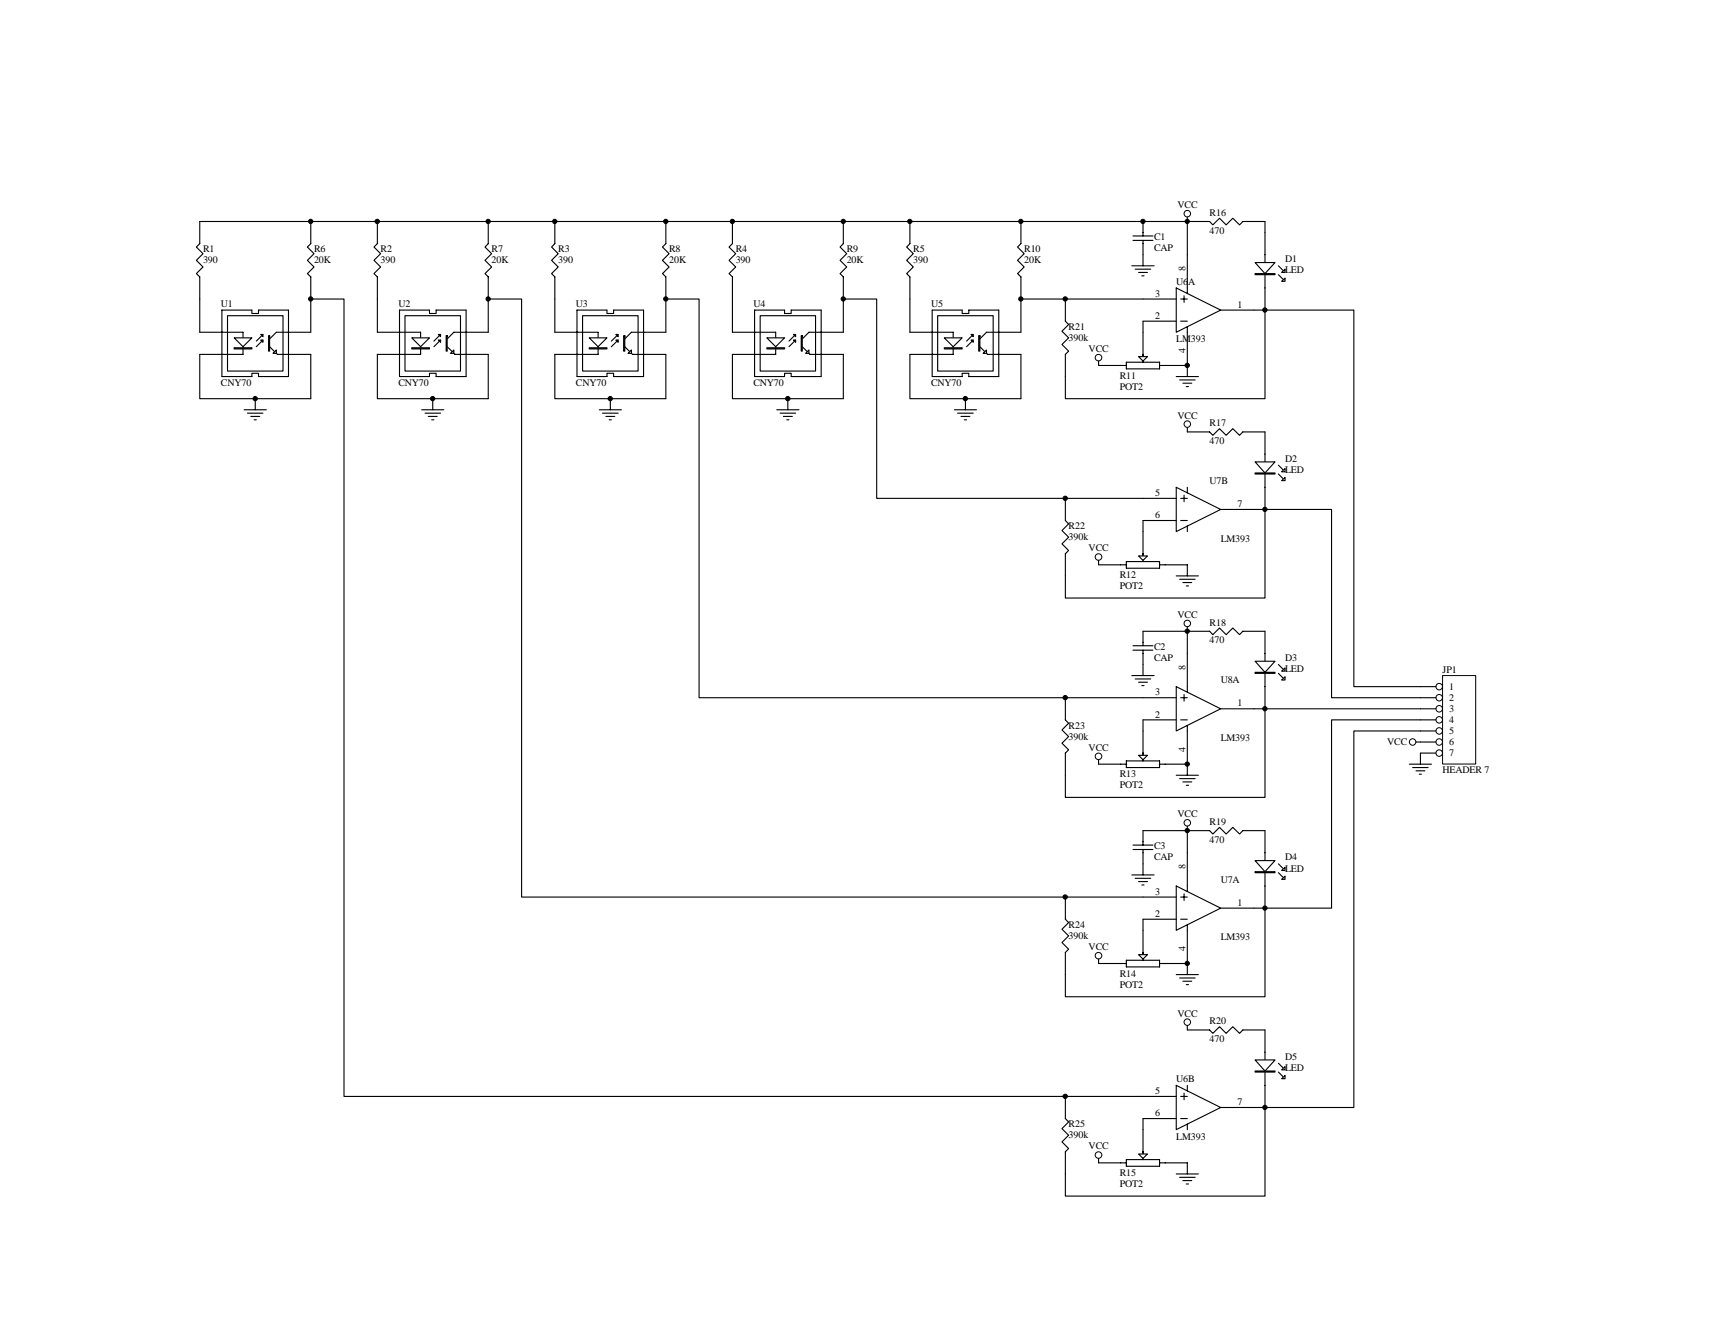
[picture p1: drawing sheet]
<svg xmlns="http://www.w3.org/2000/svg" width="279mm" height="216mm" viewBox="0 0 279 216" stroke-linecap="round" stroke-linejoin="round" font-family="sans-serif">
<g fill="none" stroke="#000" stroke-width=".18">
<path d="M32.4 36h133.4v3.6l-.5 .5 1.1 1.1-1.1 1.1 1.1 1.1-1.1 1 .5 .6v9M90.1 36v3.6l-.5 .5 1.1 1.1-1.1 1.1 1.1 1.1-1.1 1 .5 .6v3.6M108.2 36v3.6l-.6 .5 1.1 1.1-1.1 1.1 1.1 1.1-1.1 1 .6 .6v3.6M119 36v3.6l-.6 .5 1.1 1.1-1.1 1.1 1.1 1.1-1.1 1 .6 .6v3.6M137 36v3.6l-.5 .5 1 1.1-1 1.1 1 1.1-1 1 .5 .6v9M147.8 36v3.6l-.5 .5 1.1 1.1-1.1 1.1 1.1 1.1-1.1 1 .5 .6v3.6M184 39.1h3.3M184 38.3h3.3M185.7 38.3v-2.3h7.2v11.7M185.7 39.1v4.1M90.1 57.6v7.2h18.1M119 57.6v7.2h18"/>
<path d="M147.8 57.6v7.2h18M178.5 59.4h4.5M183 58.8h5.4v1.1h-5.4zM183.9 43.2h3.6M184.4 43.7h2.5M185 44.3h1.4M185.5 44.8h.3M185.7 48.6h5.4M185.7 52.2h5.4M185.7 54v4.8M188.4 59.4h4.5M191.1 46.8l7.2 3.6-7.2 3.6z"/>
<path d="M191.8 48.6h1.1M191.8 52.2h1.1M192.3 48v1.1M192.9 53.1v8.1M198.3 50.4h5.4M97.3 66.6h3.6M97.9 67.1h2.5M98.4 67.6h1.5M99 68.2h.3M99.1 64.8v1.8M126.2 66.6h3.6M126.7 67.1h2.5"/>
<path d="M127.3 67.6h1.4M127.8 68.2h.4M128 64.8v1.8M155 66.6h3.6M155.6 67.1h2.5M156.1 67.6h1.4M156.7 68.2h.3M156.8 64.8v1.8M191.1 79.2l7.2 3.6-7.2 3.6zM191.1 61.2h3.6M191.6 61.7h2.5M192.2 62.3h1.4"/>
<path d="M192.7 62.8h.4M192.9 79.2v.9M185.7 81h5.4M185.7 84.6h5.4M191.8 81h1.1M191.8 84.6h1.1M192.3 80.4v1.1M192.9 85.5v.9M198.3 82.8h5.4M183.9 109.7h3.6M184 105.6h3.3M184 104.9h3.3"/>
<path d="M184.4 110.3h2.5M185 110.8h1.4M185.5 111.4h.3M185.7 104.9v-2.3h7.2v9.9M185.7 113.3h5.4M185.7 116.9h5.4M185.7 105.6v4.1M191.1 111.5l7.2 3.6-7.2 3.6zM191.8 113.3h1.1M191.8 116.9h1.1M192.3 112.8v1.1M192.9 117.9v6.2"/>
<path d="M198.3 115.1h5.4"/>
</g>
<path d="M185 57.9h1.4l-.7 .8z" fill="#fff" stroke="#000" stroke-width=".18"/>
<path d="M165.8 36h19.9M165.8 48.6h19.9M178.5 58.7v.7M185.7 52.2v1.8M205.5 70.2v12.6M207.7 77l.7 .7M207.7 75.6l.7 .7M192.9 101.8v.8" fill="none" stroke="#000" stroke-width=".18"/>
<g fill="none" stroke="#000" stroke-width=".16">
<circle cx="178.4" cy="58.1" r=".54"/>
<circle cx="192.9" cy="101.3" r=".53"/>
</g>
<g fill="#fff" stroke="#000" stroke-width=".18">
<path d="M203.9 75h3.2l-1.6 1.8z"/>
<path d="M208.2 78.1l.5-.5v.5z"/>
<path d="M208.2 76.6l.5-.5v.5z"/>
<path d="M203.9 76.8h3.2v.2h-3.2z" fill-rule="evenodd"/>
</g>
<path d="M205.5 37.8v12.6M207.7 44.6l.7 .7M207.7 43.2l.7 .7" fill="none" stroke="#000" stroke-width=".18"/>
<g fill="#fff" stroke="#000" stroke-width=".18">
<path d="M203.9 42.7h3.2l-1.6 1.7z"/>
<path d="M208.2 45.7l.5-.5v.5z"/>
<path d="M208.2 44.3l.5-.6v.6z"/>
<path d="M203.9 44.4h3.2v.2h-3.2z" fill-rule="evenodd"/>
</g>
<path d="M205.5 102.6v12.5M207.7 109.4l.7 .7M207.7 107.9l.7 .8" fill="none" stroke="#000" stroke-width=".18"/>
<g fill="#fff" stroke="#000" stroke-width=".18">
<path d="M203.9 107.4h3.2l-1.6 1.8z"/>
<path d="M208.2 110.5l.5-.6v.6z"/>
<path d="M208.2 109l.5-.5v.5z"/>
<path d="M203.9 109.2h3.2v.2h-3.2z" fill-rule="evenodd"/>
</g>
<g fill="none" stroke="#000" stroke-width=".18">
<path d="M192.9 35.3v.7h3.6l.5 .5 1.1-1 1.1 1 1.1-1 1.1 1 .5-.5h3.6M90.1 54h7.1v3.6h-7.1M98.6 50.4h-4.9v10.8M100.4 55.2l-1.1 1.1M100.4 54.3l-1.1 1.1M101.5 56.3l1.2 1.3h5.5M104.5 50.4v10.8M108.2 48.6h5.4v64.7h72.1M108.2 54h-5.6l-1.1 1.1M137 48.6h5.4v32.4h43.3M203.7 50.4h16.2v61.1h10.8M192.9 69.4v.8h3.6l.5 .5 1.1-1.1 1.1 1.1 1.1-1.1 1.1 1.1 .5-.5h3.6"/>
<path d="M192.9 102.6h3.6l.5 .5 1.1-1.1 1.1 1.1 1.1-1.1 1.1 1.1 .5-.5h3.6M228.9 124.1h3.6M229.5 124.7h2.5M230 125.2h1.5M230 120.5h.7M230.5 125.8h.4M230.7 122.3v1.8"/>
</g>
<g fill="none" stroke="#000" stroke-width=".16">
<circle cx="192.9" cy="34.7" r=".53"/>
<circle cx="192.9" cy="68.9" r=".53"/>
<circle cx="229.5" cy="120.5" r=".53"/>
</g>
<g fill="#fff" stroke="#000" stroke-width=".18">
<path d="M95.7 54.9h2.9l-1.4 1.4z"/>
<path d="M100 54.3h.4v.4z"/>
<path d="M100 55.2h.4v.4z"/>
<path d="M102.6 56.9v.5h-.6z"/>
<path d="M95.7 56.5h2.9v.2h-2.9z" fill-rule="evenodd"/>
<path d="M101.3 54.5v2.5h.2v-2.5z" fill-rule="evenodd"/>
</g>
<g fill="none" stroke="#000" stroke-width=".18">
<path d="M90.1 48.6v5.4M94.6 51.3h9.1v9h-9.1zM98.6 50.4v.5h1.1v-.5h4.8M108.2 48.6v5.4M108.2 57.6v7.2M119 54h7v3.6h-7M127.4 50.4h-4.8v10.8M129.2 55.2l-1 1.1M129.2 54.3l-1 1.1M130.3 56.3l1.3 1.3h5.4M133.4 50.4v10.8M137 54h-5.6l-1.1 1.1"/>
<path d="M93.7 61.2h4.9v-.6h1.1v.6h4.8"/>
</g>
<g fill="#fff" stroke="#000" stroke-width=".18">
<path d="M124.6 54.9h2.8l-1.4 1.4z"/>
<path d="M128.9 54.3h.3v.4z"/>
<path d="M128.9 55.2h.3v.4z"/>
<path d="M131.4 56.9v.5h-.5z"/>
<path d="M124.6 56.5h2.8v.2h-2.8z" fill-rule="evenodd"/>
<path d="M130.2 54.5v2.5h.1v-2.5z" fill-rule="evenodd"/>
</g>
<path d="M119 48.6v5.4M123.5 51.3h9v9h-9zM127.4 50.4v.5h1.1v-.5h4.9M137 57.6v7.2M147.8 54h7v3.6h-7M156.3 50.4h-4.9v10.8M158.1 55.2l-1.1 1.1M158.1 54.3l-1.1 1.1M159.2 56.3l1.2 1.3h5.4M162.2 50.4v10.8M165.8 54h-5.5l-1.1 1.1M122.6 61.2h4.8v-.6h1.1v.6h4.9" fill="none" stroke="#000" stroke-width=".18"/>
<g fill="#fff" stroke="#000" stroke-width=".18">
<path d="M153.4 54.9h2.9l-1.5 1.4z"/>
<path d="M157.7 54.3h.4v.4z"/>
<path d="M157.7 55.2h.4v.4z"/>
<path d="M160.3 56.9v.5h-.6z"/>
<path d="M153.4 56.5h2.9v.2h-2.9z" fill-rule="evenodd"/>
<path d="M159 54.5v2.5h.2v-2.5z" fill-rule="evenodd"/>
</g>
<g fill="none" stroke="#000" stroke-width=".18">
<path d="M61.3 36v3.6l-.6 .5 1.1 1.1-1.1 1.1 1.1 1.1-1.1 1 .6 .6v3.6M79.3 36v3.6l-.5 .5 1.1 1.1-1.1 1.1 1.1 1.1-1.1 1 .5 .6v3.6M61.3 54h7v3.6h-7v7.2h18M69.8 50.4h-4.9v10.8M71.6 55.2l-1.1 1.1M71.6 54.3l-1.1 1.1M72.6 56.3l1.3 1.3h5.4M75.7 50.4v10.8M79.3 54h-5.6l-1.1 1.1M147.8 48.6v5.4M152.3 51.3h9v9h-9zM156.3 50.4v.5h1.1v-.5h4.8"/>
<path d="M165.8 57.6v7.2M68.5 66.6h3.6M69 67.1h2.6M69.6 67.6h1.4M70.1 68.2h.4M70.3 64.8v1.8M151.4 61.2h4.9v-.6h1.1v.6h4.8"/>
</g>
<g fill="#fff" stroke="#000" stroke-width=".18">
<path d="M66.9 54.9h2.9l-1.5 1.4z"/>
<path d="M71.2 54.3h.4v.4z"/>
<path d="M71.2 55.2h.4v.4z"/>
<path d="M73.7 56.9v.5h-.5z"/>
<path d="M66.9 56.5h2.9v.2h-2.9z" fill-rule="evenodd"/>
<path d="M72.5 54.5v2.5h.1v-2.5z" fill-rule="evenodd"/>
</g>
<g fill="none" stroke="#000" stroke-width=".18">
<path d="M32.4 36v3.6l-.5 .5 1.1 1.1-1.1 1.1 1.1 1.1-1.1 1 .5 .6v3.6M50.5 36v3.6l-.6 .5 1.1 1.1-1.1 1.1 1.1 1.1-1.1 1 .6 .6v3.6M32.4 54h7.1v3.6h-7.1v7.2h18.1M40.9 50.4h-4.9v10.8M42.7 55.2l-1.1 1.1M42.7 54.3l-1.1 1.1M43.8 56.3l1.3 1.3h5.4M46.9 50.4v10.8M50.5 54h-5.6l-1.1 1.1M61.3 48.6v5.4M65.8 51.3h9v9h-9zM69.8 50.4v.5h1v-.5h4.9"/>
<path d="M79.3 48.6v5.4M79.3 57.6v7.2M39.7 66.6h3.6M40.2 67.1h2.5M40.7 67.6h1.5M41.3 68.2h.3M41.5 64.8v1.8M64.9 61.2h4.9v-.6h1v.6h4.9"/>
</g>
<g fill="#fff" stroke="#000" stroke-width=".18">
<path d="M38 54.9h2.9l-1.4 1.4z"/>
<path d="M42.4 54.3h.3v.4z"/>
<path d="M42.4 55.2h.3v.4z"/>
<path d="M44.3 57.4l.6-.5v.5z"/>
<path d="M38 56.5h2.9v.2h-2.9z" fill-rule="evenodd"/>
<path d="M43.6 54.5v2.5h.2v-2.5z" fill-rule="evenodd"/>
</g>
<g fill="none" stroke="#000" stroke-width=".18">
<path d="M205.5 36v1.8M32.4 48.6v5.4M37 51.3h9v9h-9zM40.9 50.4v.5h1.1v-.5h4.9M50.5 48.6v5.4M50.5 57.6v7.2M36 61.2h4.9v-.6h1.1v.6h4.9M203.7 82.8h1.8M184 138h3.3M184 137.3h3.3M185.7 137.3v-2.4h7.2v9.9M185.7 138v4.1"/>
<path d="M183.9 142.1h3.6M184.4 142.7h2.5M185 143.2h1.4M185.5 143.8h.3M185.7 145.7h5.4M185.7 149.3h5.4M191.1 143.9l7.2 3.6-7.2 3.6zM191.8 145.7h1.1M191.8 149.3h1.1M192.3 145.2v1.1M192.9 150.2v6.3M198.3 147.5h5.4"/>
<path d="M185.7 178.1h5.4M191.1 176.3l7.2 3.6-7.2 3.6zM191.8 178.1h1.1M192.3 177.6v1.1M192.9 176.3v.9M198.3 179.9h5.4M205.5 167.3v12.6M207.7 174.2l.7 .7M207.7 172.7l.7 .7M185.7 181.7h5.4M191.8 181.7h1.1M192.9 182.6v.9"/>
</g>
<g fill="#fff" stroke="#000" stroke-width=".18">
<path d="M203.9 172.2h3.2l-1.6 1.8z"/>
<path d="M208.2 175.2l.5-.5v.5z"/>
<path d="M208.2 173.8l.5-.5v.5z"/>
<path d="M203.9 174h3.2v.2h-3.2z" fill-rule="evenodd"/>
</g>
<path d="M205.5 134.9v12.6M207.7 141.8l.7 .7M207.7 140.3l.7 .8" fill="none" stroke="#000" stroke-width=".18"/>
<g fill="#fff" stroke="#000" stroke-width=".18">
<path d="M203.9 139.8h3.2l-1.6 1.8z"/>
<path d="M208.2 142.9l.5-.6v.6z"/>
<path d="M208.2 141.4l.5-.5v.5z"/>
<path d="M203.9 141.6h3.2v.2h-3.2z" fill-rule="evenodd"/>
</g>
<path d="M178.5 91.8h4.5M183 91.2h5.4v1.1h-5.4zM185.7 86.4v4.8M188.4 91.8h4.5v1.8M191.1 93.6h3.6M191.6 94.1h2.5M192.2 94.6h1.4M192.7 95.2h.4M192.9 134.2v.7h3.6l.5 .6 1.1-1.1 1.1 1.1 1.1-1.1 1.1 1.1 .5-.6h3.6M192.9 166.6v.7h3.6l.5 .6 1.1-1.1 1.1 1.1 1.1-1.1 1.1 1.1 .5-.6h3.6M203.7 179.9h1.8" fill="none" stroke="#000" stroke-width=".18"/>
<g fill="none" stroke="#000" stroke-width=".16">
<circle cx="192.9" cy="133.7" r=".53"/>
<circle cx="192.9" cy="166.1" r=".53"/>
</g>
<path d="M185 90.3h1.4l-.7 .7z" fill="#fff" stroke="#000" stroke-width=".18"/>
<path d="M178.5 91v.8M185.7 84.6v1.8M185.7 118.7v4.9M178.5 124.1h4.5M183 123.6h5.4v1.1h-5.4zM188.4 124.1h4.5v1.8M191.1 125.9h3.6M191.6 126.5h2.5M192.2 127h1.4M192.7 127.6h.4" fill="none" stroke="#000" stroke-width=".18"/>
<circle cx="178.4" cy="90.5" r=".54" fill="none" stroke="#000" stroke-width=".16"/>
<path d="M185 122.7h1.4l-.7 .7z" fill="#fff" stroke="#000" stroke-width=".18"/>
<path d="M185.7 116.9v1.8M178.5 123.4v.7M178.5 156.5h4.5M183 156h5.4v1.1h-5.4zM185.7 151.1v4.9M188.4 156.5h4.5v1.8M191.1 158.3h3.6M191.6 158.9h2.5M192.2 159.4h1.4M192.7 160h.4" fill="none" stroke="#000" stroke-width=".18"/>
<circle cx="178.4" cy="122.9" r=".54" fill="none" stroke="#000" stroke-width=".16"/>
<path d="M185 155.1h1.4l-.7 .7z" fill="#fff" stroke="#000" stroke-width=".18"/>
<path d="M178.5 155.8v.7M185.7 149.3v1.8M178.5 188.9h4.5M183 188.4h5.4v1.1h-5.4zM185.7 183.5v4.9M188.4 188.9h4.5v1.8M191.1 190.7h3.6M191.6 191.3h2.5M192.2 191.8h1.4M192.7 192.3h.4" fill="none" stroke="#000" stroke-width=".18"/>
<circle cx="178.4" cy="155.3" r=".54" fill="none" stroke="#000" stroke-width=".16"/>
<path d="M185 187.5h1.4l-.7 .7z" fill="#fff" stroke="#000" stroke-width=".18"/>
<path d="M50.5 48.6h5.4v129.5h129.8M79.3 48.6h5.4v97.1h101M178.5 188.2v.7M185.7 181.7v1.8" fill="none" stroke="#000" stroke-width=".18"/>
<circle cx="178.4" cy="187.6" r=".54" fill="none" stroke="#000" stroke-width=".16"/>
<path d="M234.4 109.8h5.3v14.3h-5.3z" fill="#fff"/>
<g fill="none" stroke="#000" stroke-width=".16">
<path d="M234.3 109.7h5.4v14.4h-5.4z"/>
<circle cx="233.8" cy="111.5" r=".53"/>
<circle cx="233.8" cy="113.3" r=".53"/>
<circle cx="233.8" cy="116.9" r=".53"/>
<circle cx="233.8" cy="115.1" r=".53"/>
<circle cx="233.8" cy="118.7" r=".53"/>
<circle cx="233.8" cy="120.5" r=".53"/>
<circle cx="233.8" cy="122.3" r=".53"/>
</g>
<path d="M173.1 48.6v3.6l.5 .5-1.1 1.1 1.1 1.1-1.1 1.1 1.1 1-.5 .6v7.2h32.4v-14.4M173.1 81v3.6l.5 .5-1.1 1.1 1.1 1.1-1.1 1 1.1 1.1-.5 .6v7.2h32.4v-14.4h10.8v30.5h17M173.1 113.3v3.6l.5 .6-1.1 1.1 1.1 1.1-1.1 1 1.1 1.1-.5 .5v7.2h32.4v-14.4M203.7 115.1h29.6M230.7 111.5h2.6M233.3 116.9h-17v30.6h-12.6M233.3 118.7h-13.4v61.2h-14.4v14.4h-32.4v-7.2l.5-.5-1.1-1.1 1.1-1.1-1.1-1.1 1.1-1-.5-.6v-3.6M230.7 120.5h2.6M230.7 122.3h2.6M173.1 145.7v3.6l.5 .6-1.1 1.1 1.1 1-1.1 1.1 1.1 1.1-.5 .5v7.2h32.4v-14.4" fill="none" stroke="#000" stroke-width=".18"/>
<g fill="#000" stroke="#000" stroke-width=".16">
<circle cx="50.5" cy="36" r=".35"/>
<circle cx="61.3" cy="36" r=".36"/>
<circle cx="79.3" cy="36" r=".35"/>
<circle cx="90.1" cy="36" r=".35"/>
<circle cx="108.1" cy="36" r=".35"/>
<circle cx="119" cy="36" r=".35"/>
<circle cx="137" cy="36" r=".35"/>
<circle cx="147.8" cy="36" r=".35"/>
<circle cx="165.8" cy="36" r=".35"/>
<circle cx="185.7" cy="36" r=".35"/>
<circle cx="192.9" cy="36" r=".35"/>
<circle cx="50.5" cy="48.6" r=".35"/>
<circle cx="79.3" cy="48.6" r=".35"/>
<circle cx="108.1" cy="48.6" r=".35"/>
<circle cx="137" cy="48.6" r=".35"/>
<circle cx="165.8" cy="48.6" r=".35"/>
<circle cx="173" cy="48.6" r=".36"/>
<circle cx="192.9" cy="59.4" r=".35"/>
<circle cx="205.5" cy="50.4" r=".35"/>
<circle cx="41.5" cy="64.8" r=".35"/>
<circle cx="70.3" cy="64.8" r=".35"/>
<circle cx="99.1" cy="64.8" r=".35"/>
<circle cx="128" cy="64.8" r=".36"/>
<circle cx="156.8" cy="64.8" r=".35"/>
<circle cx="173" cy="80.9" r=".36"/>
<circle cx="205.5" cy="82.7" r=".35"/>
<circle cx="173" cy="113.3" r=".36"/>
<circle cx="192.9" cy="102.5" r=".35"/>
<circle cx="205.5" cy="115.1" r=".35"/>
<circle cx="192.9" cy="124.1" r=".35"/>
<circle cx="192.9" cy="134.9" r=".35"/>
<circle cx="173" cy="145.7" r=".36"/>
<circle cx="192.9" cy="156.5" r=".35"/>
<circle cx="205.5" cy="147.5" r=".35"/>
<circle cx="173" cy="178.1" r=".36"/>
<circle cx="205.5" cy="179.9" r=".35"/>
</g>
<g font-size="1.6">
<text x="191.3" y="33.8">VCC</text>
<text x="196.5" y="35.1">R16</text>
<text x="33" y="41">R1</text>
<text x="51" y="41">R6</text>
<text x="61.8" y="41">R2</text>
<text x="79.9" y="41">R7</text>
<text x="90.7" y="41">R3</text>
<text x="108.7" y="41">R8</text>
<text x="119.5" y="41">R4</text>
<text x="137.5" y="41">R9</text>
<text x="148.4" y="41">R5</text>
<text x="166.4" y="41">R10</text>
<text x="187.5" y="39">C1</text>
<text x="187.5" y="40.8">CAP</text>
<text x="196.5" y="38">470</text>
<text x="33" y="42.8">390</text>
<text x="51" y="42.8">20K</text>
<text x="61.8" y="42.8">390</text>
<text x="79.9" y="42.8">20K</text>
<text x="90.7" y="42.8">390</text>
<text x="108.7" y="42.8">20K</text>
<text x="119.5" y="42.8">390</text>
<text x="137.5" y="42.8">20K</text>
<text x="148.4" y="42.8">390</text>
<text x="166.4" y="42.8">20K</text>
<text x="191.1" y="46.2">U6A</text>
<text x="192.6" y="44.1" transform="rotate(-90 192.6 44.1)">8</text>
<text x="208.7" y="42.6">D1</text>
<text x="208.7" y="44.4">LED</text>
<text x="35.9" y="49.8">U1</text>
<text x="64.7" y="49.8">U2</text>
<text x="93.6" y="49.8">U3</text>
<text x="122.4" y="49.8">U4</text>
<text x="151.2" y="49.8">U5</text>
<text x="173.6" y="53.6">R21</text>
<text x="187.6" y="48.2">3</text>
<text x="187.6" y="51.8">2</text>
<text x="201" y="50">1</text>
<text x="173.6" y="55.4">390k</text>
<text x="176.8" y="57.2">VCC</text>
<text x="191.1" y="55.6">LM393</text>
<text x="192.6" y="57.4" transform="rotate(-90 192.6 57.4)">4</text>
<text x="35.9" y="62.8">CNY70</text>
<text x="64.7" y="62.8">CNY70</text>
<text x="93.6" y="62.8">CNY70</text>
<text x="122.4" y="62.8">CNY70</text>
<text x="151.2" y="62.8">CNY70</text>
<text x="181.9" y="61.5">R11</text>
<text x="181.9" y="63.3">POT2</text>
<text x="191.3" y="68">VCC</text>
<text x="196.5" y="69.3">R17</text>
<text x="196.5" y="72.1">470</text>
<text x="208.7" y="75">D2</text>
<text x="208.7" y="76.8">LED</text>
<text x="187.6" y="80.6">5</text>
<text x="196.5" y="78.6">U7B</text>
<text x="201" y="82.4">7</text>
<text x="173.6" y="86">R22</text>
<text x="173.6" y="87.8">390k</text>
<text x="176.8" y="89.6">VCC</text>
<text x="187.6" y="84.2">6</text>
<text x="198.3" y="88">LM393</text>
<text x="181.9" y="93.9">R12</text>
<text x="181.9" y="95.7">POT2</text>
<text x="191.3" y="100.4">VCC</text>
<text x="196.5" y="101.6">R18</text>
<text x="187.5" y="105.6">C2</text>
<text x="187.5" y="107.4">CAP</text>
<text x="196.5" y="104.5">470</text>
<text x="208.7" y="107.4">D3</text>
<text x="187.6" y="113">3</text>
<text x="192.6" y="108.9" transform="rotate(-90 192.6 108.9)">8</text>
<text x="198.3" y="111">U8A</text>
<text x="208.7" y="109.2">LED</text>
<text x="234.3" y="109.4">JP1</text>
<text x="235.4" y="112.1">1</text>
<text x="235.4" y="113.9">2</text>
<text x="173.6" y="118.4">R23</text>
<text x="187.6" y="116.6">2</text>
<text x="201" y="114.8">1</text>
<text x="235.4" y="115.7">3</text>
<text x="235.4" y="117.5">4</text>
<text x="235.4" y="119.3">5</text>
<text x="173.6" y="120.2">390k</text>
<text x="176.8" y="122">VCC</text>
<text x="192.6" y="122.2" transform="rotate(-90 192.6 122.2)">4</text>
<text x="198.3" y="120.4">LM393</text>
<text x="225.3" y="121.1">VCC</text>
<text x="234.3" y="125.6">HEADER 7</text>
<text x="235.4" y="121.1">6</text>
<text x="235.4" y="122.9">7</text>
<text x="181.9" y="126.3">R13</text>
<text x="181.9" y="128.1">POT2</text>
<text x="187.5" y="138">C3</text>
<text x="191.3" y="132.8">VCC</text>
<text x="196.5" y="134">R19</text>
<text x="196.5" y="136.9">470</text>
<text x="187.5" y="139.8">CAP</text>
<text x="192.6" y="141.2" transform="rotate(-90 192.6 141.2)">8</text>
<text x="198.3" y="143.4">U7A</text>
<text x="208.7" y="139.8">D4</text>
<text x="208.7" y="141.6">LED</text>
<text x="187.6" y="145.4">3</text>
<text x="187.6" y="148.9">2</text>
<text x="201" y="147.2">1</text>
<text x="173.6" y="150.7">R24</text>
<text x="173.6" y="152.5">390k</text>
<text x="176.8" y="154.3">VCC</text>
<text x="192.6" y="154.6" transform="rotate(-90 192.6 154.6)">4</text>
<text x="198.3" y="152.7">LM393</text>
<text x="181.9" y="158.7">R14</text>
<text x="181.9" y="160.5">POT2</text>
<text x="191.3" y="165.1">VCC</text>
<text x="196.5" y="166.4">R20</text>
<text x="196.5" y="169.3">470</text>
<text x="208.7" y="172.2">D5</text>
<text x="208.7" y="174">LED</text>
<text x="187.6" y="177.7">5</text>
<text x="191.1" y="175.8">U6B</text>
<text x="201" y="179.5">7</text>
<text x="173.6" y="183.1">R25</text>
<text x="173.6" y="184.9">390k</text>
<text x="187.6" y="181.3">6</text>
<text x="191.1" y="185.1">LM393</text>
<text x="176.8" y="186.7">VCC</text>
<text x="181.9" y="191.1">R15</text>
<text x="181.9" y="192.8">POT2</text>
</g>
</svg>
